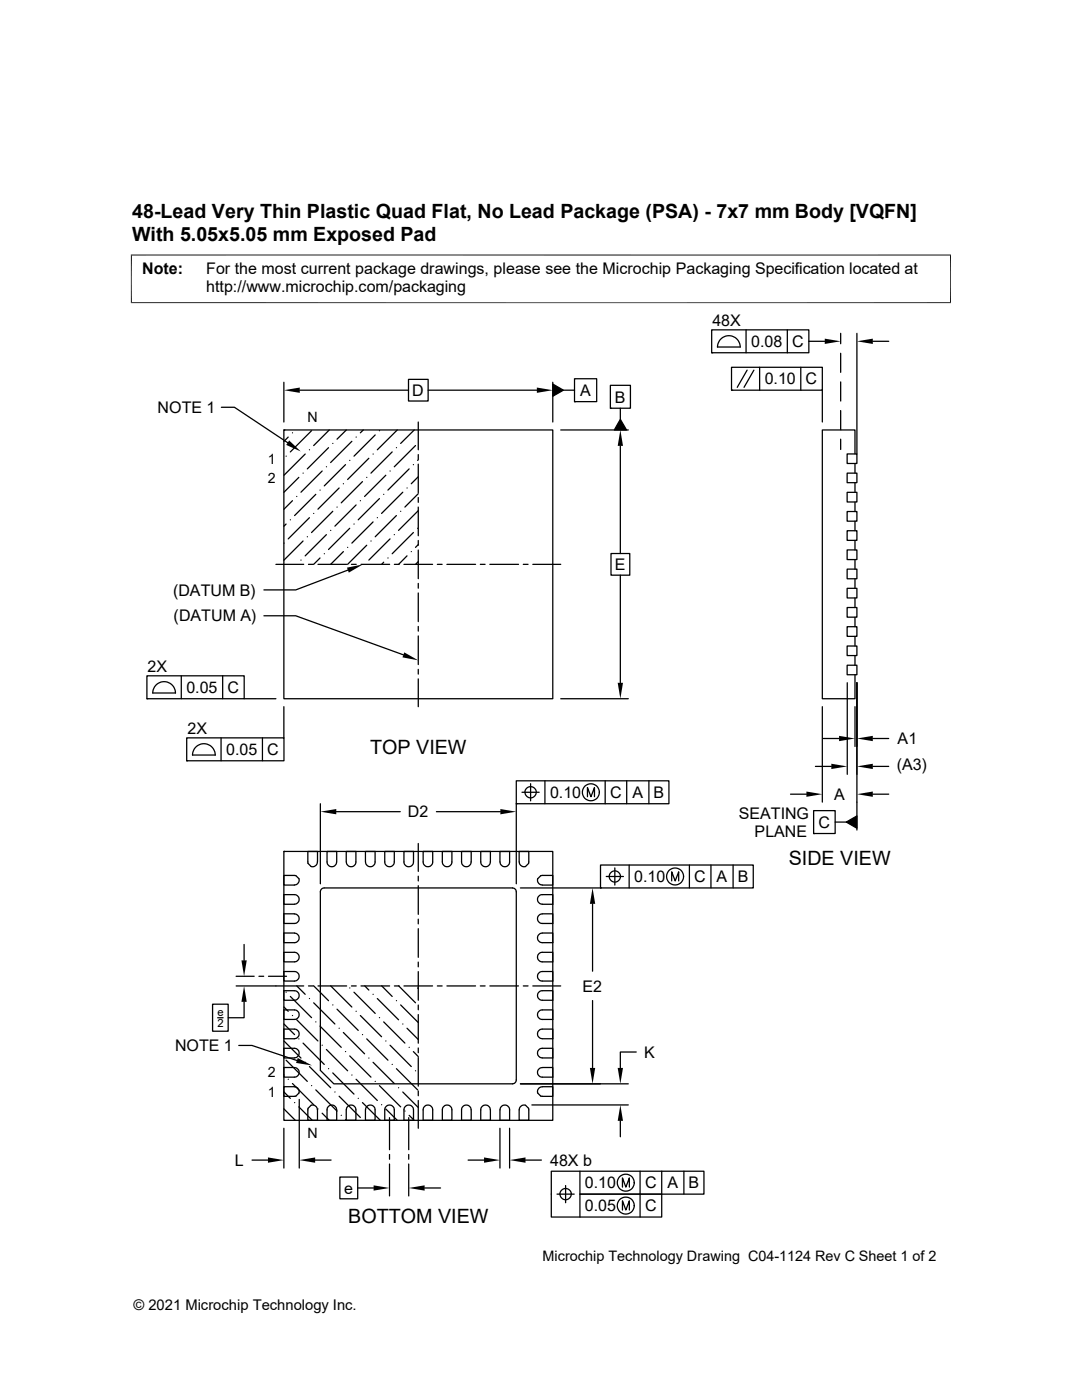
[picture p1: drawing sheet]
<svg xmlns="http://www.w3.org/2000/svg" width="216mm" height="279mm" viewBox="0 0 216 279" stroke-linecap="round" stroke-linejoin="round" font-family="sans-serif">
<g fill="none" stroke="#000" stroke-width=".25">
<path d="M56.6 76.3v7.9M59.8 77.9h21.7M81.5 75.7h3.9v4.3h-3.9zM85.4 77.9h21.7M110.3 76.6l2.1 1.3-2.1 1.2zM110.3 76.3v7.9M112.4 77.9h2.2M114.6 75.6h4.5v4.6h-4.5zM121.8 76.9h4v4.6h-4zM142 65.8h19.4v4.6h-19.4zM142 70.4h.1M144 67.5a2.27 2.27 0 0 1 2.4-.3 2.27 2.27 0 0 1 1.3 2.1h-4.5l.2-1z"/>
<path d="M146 73.3h18.1v4.6h-18.1zM146 77.9h.1M148.9 65.8v4.6M149.1 73.9l-2 3.4M150.4 73.9l-1.9 3.4M151.6 73.3v4.6M157.1 65.8v4.6M159.8 73.3v4.6M161.4 68.1h3.2M164.1 77.9v6.3M167.7 66.5v2.1M167.7 70.5v3.8"/>
<path d="M167.7 76.2v3.8M171 66.5v24.1M174.2 68.1h3.1M44.2 81.3h2.6l10.6 7M56.6 85.8h53.7v53.6h-53.7zM56.6 85.8h.1M57.1 91h.1M57.5 87.2l-.9 .9M58.4 99.9l-1.8 1.7M58.4 86.4h.1M59.2 99.1h.1M59.6 95.3l-3 3"/>
<path d="M60.5 94.4h.1M60.9 90.6l-4.2 4.2M61.7 89.8h.1M62.2 86l-4.3 4.2M63 98.7l-4.2 4.2M63.9 97.8h.1M64.3 94l-4.3 4.2M65.1 93.2h.1M65.6 89.3l-4.3 4.3M65.7 85.8l-3.1 3.1M66.4 88.5h.1M67.7 97.4l-4.3 4.2"/>
<path d="M68.5 96.5h.1M68.9 92.7l-4.2 4.3M69.1 85.8l-1.9 1.9M69.8 91.9h.1M70.2 88.1l-4.2 4.2M71.1 87.2h.1M71.9 99.9h.1M72.3 96.1l-4.2 4.3M72.5 85.8l-.6 .6M73.2 95.3h.1M73.6 91.5l-4.2 4.2M74.4 90.6h.1"/>
<path d="M74.9 86.8l-4.3 4.2M75.7 99.5l-4.2 4.2M75.7 86h.1M76.6 98.7h.1M77 94.8l-4.3 4.3M77.8 94h.1M78.3 90.2l-4.3 4.2M79.1 89.3h.1M79.3 85.8l-4 4M80.4 98.2l-4.3 4.3M81.2 97.4h.1M81.6 93.6l-4.2 4.2"/>
<path d="M82.5 92.7h.1M82.7 85.8l-2.8 2.7M82.9 88.9l-4.2 4.3M83.5 98.5l-2.7 2.7M83.5 95.1l-1.4 1.4M83.5 91.8l-.2 .1M83.5 84.2v5.6M83.5 90.7v1M83.5 92.6v5.7M83.5 99.3v.9M111.9 85.8h13.5M114.6 80.2h.1"/>
<path d="M121.8 81.5h.1M123.8 89v21.5M123.8 83.7l1.2 2.1h-2.4zM123.8 81.5v2.2M167.7 81.9v3.8M167.7 87.7v2M169 98.3h2v1.9h-2zM169 94.4h2v1.9h-2zM169 90.6h2v1.9h-2zM170.6 90.6v-4.8h-6.5v53.6h6.5v-4.7M170.6 92.5v1.9M170.6 96.3v2"/>
<path d="M55.1 112.6h5.5M56.7 108.4h.1M57.1 104.6l-.5 .4M57.9 103.7h.1M60 111.8h.1M60.5 108l-3.9 3.8M61.3 107.1h.1M61.6 112.6h.9M61.7 103.3l-4.2 4.2M62.6 102.5h.1M63.5 112.6h5.7M63.9 111.4l-1.3 1.2"/>
<path d="M64.7 110.5h.1M65.1 106.7l-4.2 4.2M66 105.9h.1M66.4 102l-4.2 4.3M67.2 101.2h.1M68.5 110.1l-2.5 2.5M69.4 109.2h.1M69.4 113.8l-10.4 3.9h-6.3M69.8 105.4l-4.2 4.3M70.1 112.6h1M70.6 104.6h.1M71.1 100.8l-4.3 4.2"/>
<path d="M72 112.6h5.7M73.2 108.8l-3.8 3.8M74 108h.1M74.4 104.2l-4.2 4.2M75.3 103.3h.1M76.6 112.2l-.4 .4M77.4 111.4h.1M77.8 107.5l-4.2 4.3M78.7 106.7h.1M78.7 112.6h1M79.1 102.9l-4.2 4.2M79.9 102h.1"/>
<path d="M80.6 112.6h5.7M81.2 110.9l-1.7 1.7M82.1 110.1h.1M82.5 106.3l-4.2 4.2M83.3 105.4h.1M83.5 112.1l-.6 .5M83.5 108.7l-.6 .5M83.5 101.9l-4 4M83.5 101.2v5.7M83.5 107.9v.9M83.5 109.8v5.7M83.5 116.4v1"/>
<path d="M83.5 118.3v5.8M87.3 112.6h.9M89.2 112.6h5.7M95.8 112.6h1M97.7 112.6h5.8M104.4 112.6h1M106.3 112.6h5.6M121.9 110.5h3.8v4.3h-3.8zM123.8 114.8v21.5M169 117.4h2v1.9h-2zM169 113.6h2v1.9h-2zM169 109.7h2v2h-2z"/>
<path d="M169 105.9h2v1.9h-2zM169 102.1h2v1.9h-2zM170.6 100.2v1.9M170.6 104v1.9M170.6 107.8v1.9M170.6 111.7v1.9M170.6 115.5v1.9M170.6 119.3v1.9M29.3 134.9h19.4v4.5h-19.4zM29.3 139.4h.1M31.3 136.6a2.27 2.27 0 0 1 2.4-.3 2.27 2.27 0 0 1 1.3 2h-4.5l.2-.9zM36.2 134.9v4.5"/>
<path d="M44.4 134.9v4.5M48.7 139.4h6.4M52.7 122.9h6.3l21.5 7.8M83.5 125v1M83.5 126.9v5.7M83.5 133.6v.9M83.5 135.5v5.5M111.9 139.4h13.5M169 132.8h2v1.9h-2zM169 128.9h2v1.9h-2zM169 125.1h2v1.9h-2zM169 121.2h2v2h-2z"/>
<path d="M169.1 136.2v18.3M170.6 123.2v1.9M170.6 127v1.9M170.6 130.8v2M171 136.2v29.5M37.3 147.3h19.4v4.5h-19.4zM37.3 151.8h.1M39.2 149a2.27 2.27 0 0 1 2.4-.4 2.27 2.27 0 0 1 1.3 2.1h-4.5l.2-.9zM44.1 147.3v4.5M52.4 147.3v4.5M56.6 141v6.3M103 155.8h30.5v4.6h-30.5z"/>
<path d="M104.2 158.1h3.4M105.9 156.4v3.4M108.7 155.8v4.6M117.2 159v-1.8l.7 1.8 .7-1.8v1.8M120.8 155.8v4.6M125.1 155.8v4.6M129.5 155.8v4.6M157.7 158.5h3.2M162.7 153h3.2M164.1 141v19.1M164.3 147.4h3.1M170.6 141v8"/>
<path d="M174.2 147.4h3.1M174.2 153h3.1M174.2 158.5h3.1M56.6 169.9h53.7v53.7h-53.7zM56.6 169.9h.1M58.7 176.6a.95 .95 0 0 0 .9-1.2l-.6-.6-2.4-.1v1.9h2.1M61.4 169.9h2v2.1a.98 .98 0 0 1-1.3 .9l-.6-.6zM63.9 160.4v16M64.3 177.3l.4-.1h37.6l.6 .3 .1 .5v37.5l-.3 .7-.4 .1h-35.7l-2.7-2.7v-35.6zM67.1 162h12.8M67.2 172a.95 .95 0 0 1-1 1 .95 .95 0 0 1-.9-1v-2.1h1.9v2.1M69.1 169.9h1.9v2.1a.96 .96 0 0 1-.9 1 .96 .96 0 0 1-1-1z"/>
<path d="M72.9 169.9h1.9v2.1a.96 .96 0 0 1-.9 1 .96 .96 0 0 1-1-1zM76.8 169.9h1.9v2.1a.95 .95 0 0 1-1 1 .95 .95 0 0 1-.9-1zM80.6 169.9h1.9v2.1a.95 .95 0 0 1-.9 1 .95 .95 0 0 1-1-1zM83.5 168.3v5.6M83.5 174.9v.9M83.5 176.8v5.7M84.4 169.9h1.9v2.1a.95 .95 0 0 1-.9 1 .95 .95 0 0 1-1-1zM87.1 162h12.7M88.3 169.9h1.9v2.1a.95 .95 0 0 1-1 1 .95 .95 0 0 1-.9-1zM94 172a.95 .95 0 0 1-1 1 .95 .95 0 0 1-.9-1v-2.1h1.9v2.1M97.8 172a.95 .95 0 0 1-.9 1 .95 .95 0 0 1-1-1v-2.1h2v2.1M99.8 169.9h1.9v2.1a.96 .96 0 0 1-1 1 .96 .96 0 0 1-.9-1z"/>
<path d="M103 160.4h.1M103 160.4v16M103.6 169.9h1.9v2.4l-.6 .6a.98 .98 0 0 1-1.3-.9zM103.8 177.2h16M108.2 176.6a.95 .95 0 0 1-.9-1.2l.6-.6 2.4-.1v1.9h-2.1M119.8 172.6h30.5v4.6h-30.5zM119.8 177.2h.1M121 174.9h3.4M122.7 173.2v3.4M125.5 172.6v4.6M134 175.8v-1.8l.7 1.8 .7-1.8v1.8M137.6 172.6v4.6"/>
<path d="M141.9 172.6v4.6M146.3 172.6v4.6M162.3 161.8h4.3v4.5h-4.3zM162.3 166.3h.1M166.6 164.1h2.3M168.9 164.1l2.1-1.3v2.5zM47.1 194.8h3.6M47.1 196.8h13.5M48.7 199.9v3.2h-3.2M48.7 188.5v3.2M51.7 194.8h.9M53.6 194.8h3.6"/>
<path d="M56.6 182.4h2.1a.95 .95 0 0 1 1 .9 .95 .95 0 0 1-1 1h-2.1zM56.6 186.2h2.1a.95 .95 0 0 1 1 1 .95 .95 0 0 1-1 .9h-2.1zM56.6 190.1h2.1a.95 .95 0 0 1 1 .9 .95 .95 0 0 1-1 1h-2.1zM56.6 193.9h2.1a.95 .95 0 0 1 1 .9 .95 .95 0 0 1-1 1h-2.1zM56.6 197.7h2.1a.95 .95 0 0 1 1 1 .95 .95 0 0 1-1 .9h-2.1zM57.1 198h.1M57.9 198.9l4.3 4.2M58.7 180.4a.95 .95 0 0 0 1-.9 .95 .95 0 0 0-1-1h-2.1v2h2.1M59.2 196.7l1.7 1.7M61.6 196.8h.9M61.7 199.3h.1M62.6 196.7l3 3"/>
<path d="M63.5 196.8h5.7M66 196.7l4.2 4.3M69.8 197.2h.1M70.1 196.8h1M70.6 198l4.3 4.2M72 196.8h5.7M72.8 196.7l.8 .9M74.4 198.4h.1M75.3 199.3l4.2 4.2M76.2 196.7l2.1 2.2M78.7 196.8h1M79.1 199.7h.1"/>
<path d="M79.5 196.7l3.4 3.4M80.6 196.8h5.7M83.3 197.2l.2 .1M83.5 183.4v1M83.5 185.3v5.8M83.5 192v1M83.5 193.9v5.7M87.3 196.8h.9M89.2 196.8h5.7M95.8 196.8h1M97.7 196.8h5.8M104.4 196.8h1"/>
<path d="M106.3 196.8h5.6M107.5 194.2l.5-.3h2.3v1.9h-2.1a.94 .94 0 0 1-.9-.5 .94 .94 0 0 1 .2-1.1zM107.5 190.4l.5-.3h2.3v1.9h-2.1a.94 .94 0 0 1-.9-.6 .94 .94 0 0 1 .2-1zM107.5 186.6l.7-.4h2.1v1.9h-2.1a.94 .94 0 0 1-.9-.5 .94 .94 0 0 1 .2-1zM107.6 197.9l.6-.2h2.1v1.9h-2.1a.94 .94 0 0 1-.9-.6 .94 .94 0 0 1 .3-1.1zM107.6 182.6l.6-.2h2.1v1.9h-2.1a.94 .94 0 0 1-.9-.6 .94 .94 0 0 1 .3-1.1zM108.2 180.4a.95 .95 0 0 1-.9-.9 .95 .95 0 0 1 .9-1h2.1v2h-2.1M118.2 180.4v13.4M118.2 199.7v13.4M42.4 200.4h3.1v5.4h-3.1zM43.4 203.1h1.1M47.6 208.6h2.7l8.9 3"/>
<path d="M56.6 201.5h2.1a.95 .95 0 0 1 1 1 .95 .95 0 0 1-1 1h-2.1zM56.6 213l2.1 .1a.95 .95 0 0 1 1 .9 .95 .95 0 0 1-1 1h-2.1zM56.6 216.9h2.1a.98 .98 0 0 1 .9 1.2l-.6 .7h-2.4zM56.6 217.9l1.3 1.3M56.6 214.5h.1M56.6 207.7l3.4 3.5M56.6 204.3l2.2 2.2M56.6 201l.9 .8M57.1 211.6l4.2 4.2M57.5 215.4h.1M58.4 216.2l4.2 4.3M58.4 202.7h.1"/>
<path d="M58.7 207.3a.95 .95 0 0 0 1-1 .95 .95 0 0 0-1-.9h-2.1v1.9h2.1M58.7 211.1a.95 .95 0 0 0 1-.9 .95 .95 0 0 0-1-1h-2.1v1.9h2.1M59.2 203.5l4.2 4.3M59.6 207.3h.1M59.7 219.4v13.7M60.5 208.2l4.2 4.2M60.9 212h.1M61.7 212.9l4.3 4.2M62.2 216.7h.1M62.6 200.1l4.2 4.3M63 217.5l4.2 4.2M63 203.9h.1"/>
<path d="M63.9 204.8l4.2 4.2M64.3 208.6h.1M65.1 209.4l4.3 4.3M65.6 213.3h.1M66.4 214.1l4.2 4.3M66.4 200.6h.1M66.8 217.9h.1M67.2 201.4l4.3 4.2M67.7 218.8l4.2 4.2M67.7 205.2h.1M68.5 206.1l4.2 4.2M68.9 209.9h.1"/>
<path d="M69.8 210.7l4.2 4.3M70.2 214.5h.1M71.1 215.4l4.2 4.2M71.1 201.8h.1M71.5 219.2h.1M71.9 202.7l4.2 4.2M72.3 206.5h.1M73.2 207.3l4.2 4.3M73.6 211.2h.1M74.4 212l4.3 4.2M74.9 215.8h.1M75.7 216.7l4.2 4.2"/>
<path d="M75.7 203.1h.1M76.6 203.9l4.2 4.3M77 207.8h.1M77.8 208.6l4.3 4.3M78.3 212.4h.1M79.1 213.3l4.2 4.2M79.5 217.1h.1M79.9 200.6l3.6 3.5M80.4 217.9l3.1 3.1M80.4 204.4h.1M81.2 205.2l2.3 2.3M81.6 209h.1"/>
<path d="M82.5 209.9l1 1M82.9 213.7h.1M83.5 200.6v.9M83.5 202.5v5.7M83.5 209.1v1M83.5 211.1v5.7M83.5 217.7v1M83.5 219.6v5.6M107.5 213.4l.7-.4h2.1v2h-2.1a.94 .94 0 0 1-.9-.6 .94 .94 0 0 1 .2-1zM107.5 217.1l.7-.2h2.1v1.9h-2.4l-.6-.8v-.4zM107.6 201.8l.6-.3h2.1v2h-2.1a.94 .94 0 0 1-.9-.7 .94 .94 0 0 1 .3-1zM108.2 211.1a.95 .95 0 0 1-.9-.9 .95 .95 0 0 1 .9-1h2.1v1.9h-2.1"/>
<path d="M108.2 207.3a.95 .95 0 0 1-.9-1 .95 .95 0 0 1 .9-.9h2.1v1.9h-2.1M125.4 216.3h-21.6M127 210h-3.2v3.1M50.3 231.5h3.2M56.6 221.3l2.3 2.3M56.6 225.2v7.9M58.8 220h.1M59.6 220.9l2.7 2.7M61.5 221.2l.6-.6a.98 .98 0 0 1 1.3 .9v2.1h-2zM62.9 231.5h3.2M63.4 221.3h.1M64.3 222.2l1.4 1.4"/>
<path d="M67.2 221.5a.95 .95 0 0 0-1-1 .95 .95 0 0 0-.9 1v2.1h1.9v-2.1M67.8 234.9h3.6v4.3h-3.6zM68.1 222.6h.1M68.9 223.4l.2 .2M69.3 220.9a.95 .95 0 0 1 1.1-.3 .95 .95 0 0 1 .6 .9v2.1h-1.9v-2.1zM71.4 237.1h3.1M72.3 220l3.6 3.6M73.2 220.9a.95 .95 0 0 1 1-.3 .95 .95 0 0 1 .6 .9v2.1h-1.9v-2.1zM76.1 220.5h.1M77 220.9a.95 .95 0 0 1 1-.3 .95 .95 0 0 1 .7 .9v2.1h-1.9v-2.1zM77 221.3l2.3 2.3M77.7 223.1v6.3"/>
<path d="M77.7 230.4v1M77.7 232.3v6.4M80.8 221.7h.1M80.8 220.9a.95 .95 0 0 1 1.1-.3 .95 .95 0 0 1 .6 .9v2.1h-1.9v-2.1zM81.6 223.1v6.3M81.6 230.4v1M81.6 232.3v6.4M81.6 222.6l1.1 1M84.6 220.9a.95 .95 0 0 1 1.1-.3 .95 .95 0 0 1 .6 .9v2.1h-1.9v-2.1zM84.7 237.1h3.2M88.5 220.9a.95 .95 0 0 1 1-.3 .95 .95 0 0 1 .7 .9v2.1h-1.9v-2.1zM93.4 231.5h3.2"/>
<path d="M94 221.5a.95 .95 0 0 0-1-1 .95 .95 0 0 0-.9 1v2.1h1.9v-2.1M97.8 221.5a.95 .95 0 0 0-.9-1 .95 .95 0 0 0-1 1v2.1h2v-2.1M99.8 225.2v7.9M100 220.9a.95 .95 0 0 1 1-.3 .95 .95 0 0 1 .7 .9v2.1h-1.9v-2.1zM101.7 225.2v7.9M103.9 220.8l.4-.2 .4-.1 .8 .7v2.4h-1.9v-2.1zM104.9 231.5h3.1M106.1 220.5h19.3M111.1 238.3h3.5M112.9 236.6v3.4M115.7 233.7v4.6h16.3v4.6h-22v-9.2h30.5v4.6h-24.8v4.6M123.8 223.7v3.2"/>
<path d="M124.2 236.9v-1.8l.7 1.8 .7-1.8v1.8M127.7 233.7v9.2M132 233.7v4.6M136.5 233.7v4.6M124.2 241.5v-1.9l.7 1.9 .7-1.9v1.9"/>
<circle cx="105.9" cy="158.1" r="1.13"/>
<circle cx="117.9" cy="158.1" r="1.69"/>
<circle cx="122.7" cy="174.9" r="1.12"/>
<circle cx="134.7" cy="174.9" r="1.69"/>
<circle cx="112.9" cy="238.3" r="1.13"/>
<circle cx="124.9" cy="236" r="1.69"/>
<circle cx="124.9" cy="240.6" r="1.69"/>
</g>
<g fill="#000">
<path d="M56.6 77.9l3.2-.6v1.1zM107.1 77.3l3.2 .6-3.2 .5zM110.3 76.6l2.1 1.3-2.1 1.2zM164.6 67.6l3.1 .5-3.1 .5zM171 68.1l3.2-.5v1zM57.7 87.9l2.3 2.2-2.9-1.3zM123.8 85.8l.5 3.2h-1zM123.8 83.7l1.2 2.1h-2.4zM69.2 113.3l3.2-.7-2.8 1.7zM80.7 130.2l2.8 1.6-3.2-.6zM123.3 136.3h1l-.5 3.1zM160.9 158l3.2 .5-3.2 .5z"/>
<path d="M165.9 152.4l3.2 .6-3.2 .5zM167.4 146.9l3.2 .5-3.2 .5zM171 147.4l3.2-.5v1zM171 153l3.2-.6v1.1zM171 158.5l3.2-.5v1zM63.9 162l3.2-.5v1zM99.8 161.5l3.2 .5-3.2 .5zM168.9 164.1l2.1-1.3v2.5zM48.2 191.7h1l-.5 3.1zM48.7 196.8l.5 3.1h-1zM118.2 177.2l.6 3.2h-1.1zM59.4 211.1l2.9 1.5-3.2-.5z"/>
<path d="M117.7 213.1h1.1l-.6 3.2zM123.3 213.1h1l-.5 3.2zM53.5 231l3.1 .5-3.1 .6zM59.7 231.5l3.2-.5v1.1zM74.5 236.6l3.2 .5-3.2 .5zM81.6 237.1l3.1-.5v1zM96.6 231l3.2 .5-3.2 .6zM101.7 231.5l3.2-.5v1.1zM123.8 220.5l.5 3.2h-1z"/>
</g>
<path d="M26.1 50.9h163.7M26.2 50.8v9.7M189.7 50.8v9.7M26.1 60.4h163.7" fill="none" stroke="#000" stroke-width=".2"/>
<g font-size="3.9">
<text x="26.4" y="43.5">48-Lead Very Thin Plastic Quad Flat, No Lead Package (PSA) - 7x7 mm Body [VQFN]</text>
<text x="26.4" y="48.1">With 5.05x5.05 mm Exposed Pad</text>
<text x="73.9" y="150.4">TOP VIEW</text>
<text x="157.4" y="172.6">SIDE VIEW</text>
<text x="69.5" y="244.1">BOTTOM VIEW</text>
</g>
<g font-size="3.2">
<text x="28.4" y="54.7">Note:</text>
<text x="41.1" y="58.3">http://www.microchip.com/packaging</text>
<text x="41.1" y="54.7">For the most current package drawings, please see the Microchip Packaging Specification located at</text>
<text x="142.2" y="65.1">48X</text>
<text x="149.9" y="69.2">0.08</text>
<text x="158.1" y="69.3">C</text>
<text x="152.6" y="76.7">0.10</text>
<text x="160.8" y="76.7">C</text>
<text x="31.5" y="82.4">NOTE 1</text>
<text x="82.3" y="79">D</text>
<text x="115.8" y="79">A</text>
<text x="122.7" y="80.3">B</text>
<text x="122.7" y="113.8">E</text>
<text x="34.5" y="118.9">(DATUM B)</text>
<text x="34.6" y="124">(DATUM A)</text>
<text x="29.5" y="134.1">2X</text>
<text x="37.2" y="138.3">0.05</text>
<text x="45.4" y="138.3">C</text>
<text x="37.4" y="146.5">2X</text>
<text x="179.1" y="148.5">A1</text>
<text x="45.1" y="150.7">0.05</text>
<text x="53.3" y="150.7">C</text>
<text x="178.9" y="153.8">(A3)</text>
<text x="109.7" y="159.3">0.10</text>
<text x="121.7" y="159.3">C</text>
<text x="126.2" y="159.3">A</text>
<text x="130.4" y="159.3">B</text>
<text x="166.5" y="159.6">A</text>
<text x="81.4" y="163.1">D2</text>
<text x="147.4" y="163.4">SEATING</text>
<text x="150.6" y="167">PLANE</text>
<text x="163.3" y="165.2">C</text>
<text x="126.6" y="176.1">0.10</text>
<text x="138.5" y="176.1">C</text>
<text x="143" y="176.1">A</text>
<text x="147.2" y="176.1">B</text>
<text x="116.2" y="197.9">E2</text>
<text x="34.9" y="209.8">NOTE 1</text>
<text x="128.5" y="211.1">K</text>
<text x="46.8" y="232.7">L</text>
<text x="109.8" y="232.6">48X b</text>
<text x="68.7" y="238.2">e</text>
<text x="116.7" y="237.2">0.10</text>
<text x="128.7" y="237.2">C</text>
<text x="133.2" y="237.2">A</text>
<text x="137.4" y="237.2">B</text>
<text x="116.7" y="241.7">0.05</text>
<text x="128.7" y="241.7">C</text>
</g>
<g font-size="2.9">
<text x="108.2" y="251.7">Microchip Technology Drawing C04-1124 Rev C Sheet 1 of 2</text>
<text x="26.6" y="261.3">© 2021 Microchip Technology Inc.</text>
</g>
<g font-size="2.8">
<text x="61.4" y="84.2">N</text>
<text x="53.5" y="92.6">1</text>
<text x="53.5" y="96.4">2</text>
<text x="53.5" y="215">2</text>
<text x="53.5" y="218.8">1</text>
<text x="61.4" y="227.2">N</text>
</g>
<g font-size="2.2">
<text x="43.4" y="202.8">e</text>
<text x="43.4" y="205">2</text>
</g>
</svg>
